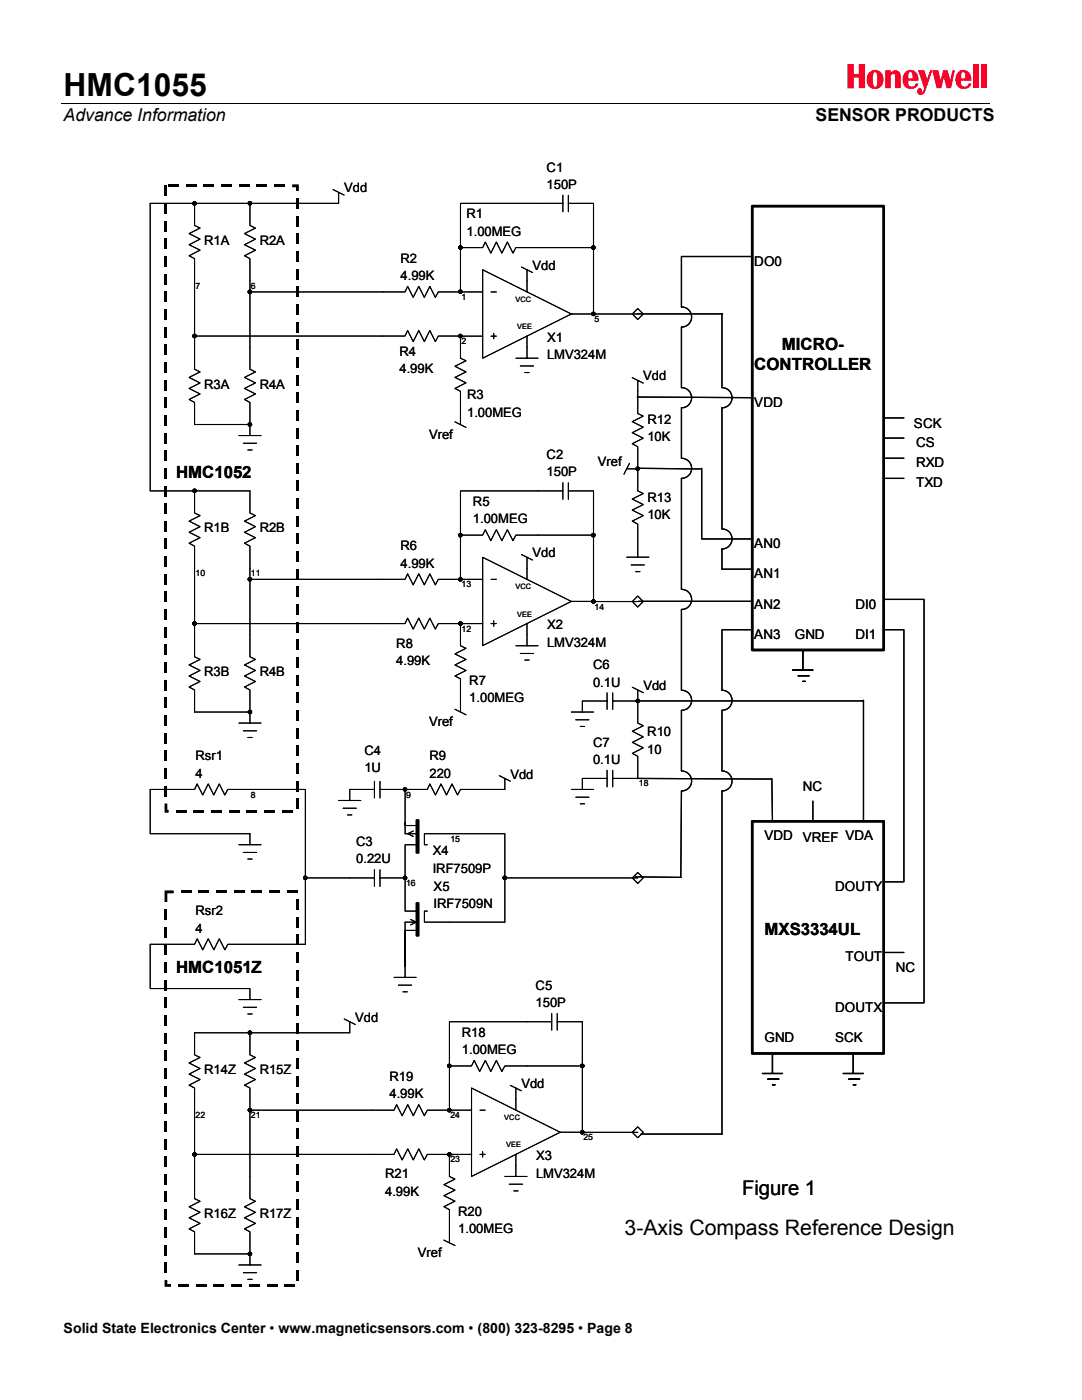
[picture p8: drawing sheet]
<svg xmlns="http://www.w3.org/2000/svg" width="216mm" height="279mm" viewBox="0 0 216 279" stroke-linecap="round" stroke-linejoin="round" font-family="sans-serif">
<g fill="#fc0128">
<path d="M181.7 13.9l.7 .2 .5 .5 .3 .6 .1 .9h-1.6v-.5h.4v-.8l-.2-.4h-.2z" fill-rule="evenodd"/>
<path d="M180.6 14.4l.4-.3 .7-.2v.5l-.3 .1-.1 .4v.8h.4v.4h-.4v.7a.79 .79 0 0 0 .8 .5 .79 .79 0 0 0 .6-.7l.5 .1a1.43 1.43 0 0 1-1.1 1h-.8a1.59 1.59 0 0 1-1.2-1.4v-1z" fill-rule="evenodd"/>
<path d="M173.3 14.6l.6-.5 .7-.2v.5l-.3 .2-.1 .6v1.6l.1 .4 .3 .1v.4l-.6-.1a1.52 1.52 0 0 1-1-1.3v-1z" fill-rule="evenodd"/>
<path d="M174.6 13.9l.3 .1a1.6 1.6 0 0 1 1.4 1.6v.6a1.84 1.84 0 0 1-1.3 1.5h-.4v-.4l.3-.1 .1-.6v-1.7l-.2-.4-.2-.1z" fill-rule="evenodd"/>
<path d="M169.1 12.8h1.3v2h.9v-2h1.3v4.8h-1.3v-2.1h-.9v2.1h-1.3z" fill-rule="evenodd"/>
<path d="M176.6 14h1.2l.1 .4 .5-.4h.5l.7 .4 .1 .5v2.7h-1.1v-2.6l-.2-.2h-.4l-.2 .2v2.6h-1.2z" fill-rule="evenodd"/>
<path d="M183.2 14h1.2l.6 1.8 .6-1.8h1.6l.5 2 .5-2h.9l.5 1.9 .4-1.9h.5l-.7 3.6h-.9l-.6-2.1-.5 2.1h-.9l-.9-3.6-1.6 4.6-.6 .4-.5-.1-.3-.4v-.5a.48 .48 0 0 1 .5-.5 .48 .48 0 0 1 .5 .4l-.1 .6 .2-.3a1.17 1.17 0 0 0 0-1.4z" fill-rule="evenodd"/>
<path d="M192.2 13.9a1.74 1.74 0 0 1 1.6 1.8v.4h-1.6v-.5h.4v-.8l-.1-.3-.3-.1z" fill-rule="evenodd"/>
<path d="M191 14.6l.7-.6 .5-.1v.5l-.3 .2-.1 .2v.9h.4v.4h-.4v.5a.77 .77 0 0 0 .7 .7 .77 .77 0 0 0 .8-.7l.5 .1a1.43 1.43 0 0 1-1.1 1h-.8a1.73 1.73 0 0 1-1.3-1.6l.1-.9z" fill-rule="evenodd"/>
</g>
<g fill="#fc0128">
<path d="M194.1 12.8h1.2v4.8h-1.2z"/>
<path d="M195.7 12.8h1.1v4.8h-1.1z"/>
</g>
<path d="M12.2 20.7h185.2" fill="none" stroke="#000" stroke-width=".2"/>
<g fill="none" stroke="#000" stroke-width=".21">
<path d="M66.5 37.8l2.2 1.1M67.6 38.4v2.2h-37.6v57.4h19.9v4.4l1.1 .5-2.2 1.1 2.2 1.1-2.2 1.1 2.2 1.1-2.2 1.1 1.1 .6v22.1l1.1 .5-2.2 1.1 2.2 1.1-2.2 1.1 2.2 1.1-2.2 1.1 1.1 .6v4.4M112.3 39v3.3M113.4 39v3.3M38.8 40.6v4.4l1.1 .5-2.2 1.1 2.2 1.1-2.2 1.1 2.2 1.1-2.2 1.1 1.1 .6v22.1l1.1 .5-2.2 1.1 2.2 1.1-2.2 1.1 2.2 1.1-2.2 1.1 1.1 .6v4.4M49.9 40.6v4.4l1.1 .5-2.2 1.1 2.2 1.1-2.2 1.1 2.2 1.1-2.2 1.1 1.1 .6v22.1l1.1 .5-2.2 1.1 2.2 1.1-2.2 1.1 2.2 1.1-2.2 1.1 1.1 .6v4.4M49.9 58.3h30.9l.5-1.1 1.1 2.1 1.2-2.1 1.1 2.1 1.1-2.1 1.1 2.1 .6-1h8.8v-4.5l17.7 8.9-17.7 8.8v-4.4h-4.4M91.9 49.4h4.4l.5-1.1 1.1 2.2 1.1-2.2 1.1 2.2 1.1-2.2 1.2 2.2 .5-1.1h15.5M91.9 49.4v8.8M96.3 58.3v8.8M98 58.3h1M104.1 53.3l2.2 1.1"/>
<path d="M105.2 53.8v4.5M112.3 40.6h-20.4v8.8M113.4 40.6h5v22M38.8 67.1h42l.5-1.1 1.1 2.2 1.2-2.2 1.1 2.2 1.1-2.2 1.1 2.2 .6-1.1h4.4v4.4l1.1 .5-2.2 1.1 2.2 1.1-2.2 1.1 2.2 1.1-2.2 1.1 1.1 .6v4.4M98 67.1h1M98.5 66.5v1.1M103 71.5h4.4M103.8 73h2.7M104.7 74.3h.9M105.2 67.1v4.4M114 62.7h13.3M126.2 75.4l2.2 1.1"/>
<path d="M127.3 61.6l1.1 1.1-1.1 1.1-1.1-1.1zM127.3 75.9v6.6l1.1 .5-2.2 1.1 2.2 1.1-2.2 1.1 2.2 1.2-2.2 1.1 1.1 .5v4.4M38.8 98v4.4l1.1 .5-2.2 1.1 2.2 1.1-2.2 1.1 2.2 1.1-2.2 1.1 1.1 .6v22.1l1.1 .5-2.2 1.1 2.2 1.1-2.2 1.1 2.2 1.1-2.2 1.1 1.1 .6v4.4h11.1M38.8 84.7h11.1v2.2M47.7 86.9h4.4M48.6 88.5h2.6M49.4 89.8h.9M90.8 84.2l2.2 1.1M91.9 82.5v2.2M112.3 98h-20.4v8.8M112.3 96.3v3.3M113.4 98h5v22"/>
<path d="M113.4 96.4v3.2M125.1 93.6h2.2v4.4l1.1 .5-2.2 1.1 2.2 1.1-2.2 1.1 2.2 1.1-2.2 1.1 1.1 .6v6.6M125.6 92.5l-1.1 2.1M49.9 115.6h30.9l.5-1.1 1.1 2.2 1.2-2.2 1.1 2.2 1.1-2.2 1.1 2.2 .6-1.1h4.4M91.9 115.6h4.4v-4.4l17.7 8.8-17.7 8.9v-4.5h-4.4M91.9 106.8h4.4l.5-1.1 1.1 2.2 1.1-2.2 1.1 2.2 1.1-2.2 1.2 2.2 .5-1.1h15.5M91.9 106.8v8.8M96.3 115.6v8.8M98 115.6h1M104.1 110.7l2.2 1.1M105.2 111.2v4.4M125.1 111.2h4.4"/>
<path d="M125.9 112.7h2.7M126.8 114.1h.9M127.3 118.9l1.1 1.1-1.1 1.1-1.1-1.1zM38.8 124.4h42l.5-1 1.1 2.2 1.2-2.2 1.1 2.2 1.1-2.2 1.1 2.2 .6-1.2h4.4M91.9 124.4v4.5l1.1 .5-2.2 1.1 2.2 1.1-2.2 1.1 2.2 1.1-2.2 1.1 1.1 .6v6.6M98 124.4h1M98.5 123.9v1.1M103 128.9h4.4M103.8 130.4h2.7M104.7 131.7h.9M105.2 124.4v4.5M114 120h13.3"/>
<path d="M121.1 139.9h-4.9v2.2M121.1 138.3v3.3M122.3 139.9h5M122.3 138.3v3.3M126.2 137.1l2.2 1.2M127.3 139.9v4.4l1.1 .5-2.2 1.1 2.2 1.2-2.2 1.1 2.2 1-2.2 1.2 1.1 .5v4.5h-5M127.3 137.7v2.2M47.7 144.3h4.4M48.6 145.8h2.6M49.4 147.2h.9M49.9 142.1v2.2M67.6 159.8h4.4"/>
<path d="M74.7 157.6h-4.9v2.2M74.7 155.9v3.3M75.8 155.9v3.3M80.8 157.6v7.2h2.2M90.8 141.6l2.2 1.1M99.6 154.8l2.2 1.1M100.7 155.4v2.2h-8.8l-.6 1.1-1.1-2.2-1.1 2.2-1.1-2.2-1.1 2.2-1.1-2.2-.5 1.1h-9.5M114 142.1h4.4M114 157.6h4.4M114.9 143.6h2.6M114.9 159.1h2.6M115.8 145h.8"/>
<path d="M121.1 155.4h-4.9v2.2M121.1 153.7v3.3M122.3 153.7v3.3M47.7 168.6h4.4M48.6 170.1h2.6M49.4 171.4h.9M49.9 168.6v-2.2h-19.9v-8.8h8.8l.5-1.1 1.1 2.2 1.2-2.2 1.1 2.2 1.1-2.2 1.1 2.2 .5-1.1h15.5v30.9h-15.5l-.5 1.1-1.1-2.2-1.1 2.2-1.1-2.2-1.2 2.2-1.1-2.2-.5 1.1h-8.8v8.8h19.9v2.2M60.9 175.2h13.8M68.5 161.3h2.6M69.3 162.6h.9M74.7 173.6v3.3M75.8 173.6v3.3"/>
<path d="M80.8 175.2v6.6h2.2M80.8 164.2v2.2h2.2M82.5 165.9l-1.1 .5 1.1 .5M83 168.6h-2.2v6.6h-5M85.3 168.6h-.6v-2.2h16v8.8M100.7 175.2v8.8h-16v-2.2h.6M100.7 175.2h26.6M115.8 160.4h.8M127.3 174.1l1.1 1.1-1.1 1.1-1.1-1.1zM47.7 199.5h4.4M78.6 195.1h4.4M79.5 196.6h2.6"/>
<path d="M80.4 197.9h.9M81.9 183.5l1.1 .5-1.1 .6M83 185.7h-2.2v7.2M83 184h-2.2v11.1M48.6 201h2.6M49.4 202.4h.9M49.9 206.1v4.4l1.1 .5-2.2 1.1 2.2 1.1-2.2 1.2 2.2 1-2.2 1.2 1.1 .5v4.5M68.7 203.4l2.2 1.1M69.8 203.9v2.2h-31v4.4l1.1 .5-2.2 1.1 2.2 1.1-2.2 1.2 2.2 1-2.2 1.2 1.1 .5v22.1l1.1 .5-2.2 1.1 2.2 1.1-2.2 1.1 2.2 1.1-2.2 1.1 1.1 .6v4.4h11.1M89.7 212.7h4.4l.5-1.1 1.1 2.2 1.1-2.2 1.1 2.2 1.1-2.2 1.1 2.2 .6-1.1h15.5M89.7 212.7v8.9M101.8 216.6l2.2 1.1"/>
<path d="M102.9 217.1v4.5M110.1 203.9h-20.4v8.8M110.1 202.3v3.3M111.2 203.9h5v22.1M111.2 202.3v3.3M38.8 230.4h39.8l.5-1.1 1.1 2.2 1.2-2.2 1.1 2.2 1.1-2.2 1.1 2.2 .6-1.1h4.4M49.9 221.6v17.6l1.1 .5-2.2 1.1 2.2 1.1-2.2 1.1 2.2 1.1-2.2 1.1 1.1 .6v4.4M49.9 221.6h28.7l.5-1.1 1.1 2.2 1.2-2.2 1.1 2.2 1.1-2.2 1.1 2.2 .6-1.1h4.4M89.7 221.6h4.4v-4.5l17.7 8.9-17.7 8.8v-4.4h-4.4M89.7 230.4v4.4l1.1 .5-2.2 1.1 2.2 1.1-2.2 1.1 2.2 1.1-2.2 1.1 1.1 .6v6.6M94.1 221.6v8.8M95.8 221.6h1"/>
<path d="M95.8 230.4h1M96.3 229.8v1.1M100.7 234.8h4.5M101.6 236.3h2.7M102.5 237.7h.9M102.9 230.4v4.4M111.8 226h15.5M127.3 224.9l1.1 1.1-1.1 1.1-1.1-1.1zM47.7 252.4h4.4M48.6 254h2.6M49.4 255.3h.9M49.9 250.2v2.2"/>
<path d="M88.6 247.5l2.2 1.1"/>
</g>
<g fill="#000" stroke="#000" stroke-width=".2">
<circle cx="38.8" cy="40.6" r=".33"/>
<circle cx="49.9" cy="40.6" r=".33"/>
<circle cx="91.9" cy="58.2" r=".34"/>
<circle cx="91.9" cy="49.4" r=".33"/>
<circle cx="91.9" cy="67.1" r=".34"/>
<circle cx="91.9" cy="67.1" r=".33"/>
<circle cx="118.4" cy="62.7" r=".33"/>
<circle cx="38.8" cy="98" r=".33"/>
<circle cx="49.9" cy="84.7" r=".34"/>
<circle cx="49.9" cy="84.7" r=".33"/>
<circle cx="127.2" cy="93.5" r=".33"/>
<circle cx="127.2" cy="93.6" r=".33"/>
<circle cx="91.9" cy="106.8" r=".34"/>
<circle cx="91.9" cy="115.6" r=".33"/>
<circle cx="91.9" cy="124.4" r=".34"/>
<circle cx="91.9" cy="124.4" r=".33"/>
<circle cx="118.4" cy="120" r=".34"/>
<circle cx="127.2" cy="139.9" r=".33"/>
<circle cx="127.3" cy="139.9" r=".33"/>
<circle cx="49.9" cy="142.1" r=".34"/>
<circle cx="49.9" cy="142.1" r=".33"/>
<circle cx="80.8" cy="157.5" r=".33"/>
<circle cx="80.8" cy="175.2" r=".33"/>
<circle cx="49.9" cy="206.1" r=".33"/>
<circle cx="89.7" cy="212.7" r=".33"/>
<circle cx="49.9" cy="221.6" r=".33"/>
<circle cx="89.7" cy="221.6" r=".33"/>
<circle cx="89.7" cy="230.4" r=".33"/>
<circle cx="116.2" cy="226" r=".33"/>
<circle cx="49.9" cy="250.2" r=".33"/>
</g>
<g fill="#000" stroke="#000" stroke-width=".21">
<path d="M83.1 163.6h.5v6.6h-.5z" fill-rule="evenodd"/>
<path d="M83.1 163.6h.5v6.6h-.5z" fill-rule="evenodd"/>
<path d="M83.1 180.2h.5v6.6h-.5z" fill-rule="evenodd"/>
<path d="M83.1 180.2h.5v6.6h-.5z" fill-rule="evenodd"/>
<circle cx="38.8" cy="40.6" r=".33"/>
<circle cx="49.9" cy="58.2" r=".34"/>
<circle cx="49.9" cy="58.2" r=".33"/>
<circle cx="49.9" cy="40.6" r=".33"/>
<circle cx="91.9" cy="58.2" r=".33"/>
<circle cx="91.9" cy="49.4" r=".33"/>
<circle cx="118.4" cy="49.4" r=".33"/>
<circle cx="38.8" cy="67.1" r=".33"/>
<circle cx="118.4" cy="62.6" r=".34"/>
<circle cx="118.4" cy="62.7" r=".33"/>
<circle cx="38.8" cy="98" r=".33"/>
<circle cx="49.9" cy="84.7" r=".33"/>
<circle cx="49.9" cy="115.6" r=".33"/>
<circle cx="91.9" cy="106.8" r=".34"/>
<circle cx="91.9" cy="115.6" r=".34"/>
<circle cx="91.9" cy="106.8" r=".33"/>
<circle cx="118.4" cy="106.8" r=".34"/>
<circle cx="118.4" cy="106.8" r=".33"/>
<circle cx="38.8" cy="124.4" r=".34"/>
<circle cx="38.8" cy="124.4" r=".33"/>
<circle cx="118.4" cy="120" r=".33"/>
<circle cx="49.9" cy="142.1" r=".33"/>
<circle cx="60.9" cy="175.2" r=".33"/>
<circle cx="100.7" cy="175.2" r=".33"/>
<circle cx="49.9" cy="206.1" r=".33"/>
<circle cx="89.7" cy="212.7" r=".33"/>
<circle cx="116.2" cy="212.7" r=".33"/>
<circle cx="38.8" cy="230.4" r=".33"/>
<circle cx="49.9" cy="221.6" r=".33"/>
<circle cx="89.7" cy="221.6" r=".33"/>
<circle cx="116.2" cy="226" r=".33"/>
<circle cx="116.2" cy="226" r=".34"/>
<circle cx="49.9" cy="250.2" r=".33"/>
</g>
<path d="M150.1 41.1h26.2v88.6h-26.2zM150.1 163.9h26.2v46.3h-26.2z" fill="none" stroke="#000" stroke-width=".5"/>
<g fill="none" stroke="#000" stroke-width=".25">
<path d="M150.1 51.2h-14.1v10.1a2.01 2.01 0 0 1 2 2 2.01 2.01 0 0 1-2 2v12.1a2.01 2.01 0 0 1 2 2 2.01 2.01 0 0 1-2 2v10.1a2.01 2.01 0 0 1 2 2 2.01 2.01 0 0 1-2 2v22.1a2.01 2.01 0 0 1 2 2 2.01 2.01 0 0 1-2 2v16.1a2.01 2.01 0 0 1 2 2.1 2.01 2.01 0 0 1-2 2v12a2.01 2.01 0 0 1 2 2.1 2.01 2.01 0 0 1-2 2l-.2 17M127.2 62.6h17M127.2 79.2l22.9 .2M144.1 62.6v14.8a2.01 2.01 0 0 1 2 2 2.01 2.01 0 0 1-2 2v24.1a2.01 2.01 0 0 1 2 2.1 2.01 2.01 0 0 1-2 2v4h6M127.4 93.5l12.4 .1M140 93.5v14.1h10.1M176.3 95.5h4.1M176.3 91.5h4.1M176.3 87.4h4.1M176.3 83.4h4.1M176.3 119.6h8.1v80.5h-8.1M127.4 120h22.7"/>
<path d="M127.5 139.9h44.8M150.1 125.7h-6v12a2.01 2.01 0 0 1 2 2.1 2.01 2.01 0 0 1-2 2v12a2.01 2.01 0 0 1 2 2.1 2.01 2.01 0 0 1-2 2v68.4h-16.2M158.2 133.7h4M159.3 134.9h2.1M160.2 129.7v4M160.2 136h.5M172.3 139.8v24.1M176.3 125.7h4.1v50.3h-4.1M127.2 155.4l26.8 .1 .1 8.4M162.2 159.9v4M126.8 175l9.2 .1M176.3 190.1h4.1"/>
<path d="M152.1 214.2h4M153.2 215.4h2.2M154.1 210.2v4M154.1 216.5h.5M168.3 214.2h4M169.4 215.4h2.1M170.3 216.5h.5M170.3 210.2v4"/>
</g>
<g fill="#000">
<path d="M32.9 37.1h.5v2h-.5zM33.6 36.8h2v.5h-2zM37.1 36.8h2.1v.5h-2.1zM40.7 36.8h2v.5h-2zM44.2 36.8h2v.5h-2zM47.7 36.8h2.1v.5h-2.1zM51.3 36.8h2v.5h-2zM54.8 36.8h2v.5h-2zM59.1 39.6h.5v2h-.5zM58.3 36.8h1.3v1.3h-.5v-1h.2v.2h-1zM32.9 40.6h.5v2h-.5zM32.9 44.1h.5v2.1h-.5z"/>
<path d="M32.9 47.7h.5v2h-.5zM32.9 51.2h.5v2h-.5zM32.9 54.7h.5v2h-.5zM32.9 58.2h.5v2.1h-.5zM59.1 57.2h.5v2h-.5zM59.1 53.7h.5v2h-.5zM59.1 50.2h.5v2h-.5zM59.1 46.7h.5v2h-.5zM59.1 43.1h.5v2.1h-.5zM32.9 61.8h.5v2h-.5zM32.9 65.3h.5v2h-.5zM32.9 68.8h.5v2h-.5z"/>
<path d="M32.9 72.3h.5v2h-.5zM32.9 75.9h.5v2h-.5zM32.9 79.4h.5v2h-.5zM59.1 78.4h.5v2h-.5zM59.1 74.8h.5v2.1h-.5zM59.1 71.3h.5v2h-.5zM59.1 67.8h.5v2h-.5zM59.1 64.3h.5v2h-.5zM59.1 60.8h.5v2h-.5zM32.9 82.9h.5v2h-.5zM32.9 86.4h.5v2h-.5zM32.9 89.9h.5v2.1h-.5z"/>
<path d="M32.9 93.5h.5v2h-.5zM32.9 97h.5v2h-.5zM59.1 99.5h.5v2h-.5zM59.1 96h.5v2h-.5zM59.1 92.5h.5v2h-.5zM59.1 88.9h.5v2h-.5zM59.1 85.4h.5v2h-.5zM59.1 81.9h.5v2h-.5zM32.9 100.5h.5v2h-.5zM32.9 104h.5v2h-.5zM32.9 107.6h.5v2h-.5zM32.9 111.1h.5v2h-.5z"/>
<path d="M32.9 114.6h.5v2h-.5zM32.9 118.1h.5v2h-.5zM59.1 117.1h.5v2h-.5zM59.1 113.6h.5v2h-.5zM59.1 110.1h.5v2h-.5zM59.1 106.5h.5v2.1h-.5zM59.1 103h.5v2h-.5zM32.9 121.6h.5v2.1h-.5zM32.9 125.2h.5v2h-.5zM32.9 128.7h.5v2h-.5zM32.9 132.2h.5v2h-.5zM32.9 135.7h.5v2h-.5z"/>
<path d="M32.9 139.3h.5v2h-.5zM59.1 138.3h.5v2h-.5zM59.1 134.7h.5v2h-.5zM59.1 131.2h.5v2h-.5zM59.1 127.7h.5v2h-.5zM59.1 124.2h.5v2h-.5zM59.1 120.6h.5v2.1h-.5zM32.9 142.8h.5v2h-.5zM32.9 146.3h.5v2h-.5zM32.9 149.8h.5v2h-.5zM32.9 153.3h.5v2.1h-.5zM32.9 156.9h.5v2h-.5z"/>
<path d="M59.1 159.4h.5v2h-.5zM59.1 155.9h.5v2h-.5zM59.1 152.3h.5v2.1h-.5zM59.1 148.8h.5v2h-.5zM59.1 145.3h.5v2h-.5zM59.1 141.8h.5v2h-.5zM32.9 160.4h.5v1.5h-.3v-.3h.5v.5h-.7zM32.9 177.7h1.7v.6h-1.5v-.3h.3v2h-.5zM35.1 161.6h2v.5h-2zM36.1 177.7h2.1v.6h-2.1zM38.7 161.6h2v.5h-2zM39.7 177.7h2v.6h-2z"/>
<path d="M42.2 161.6h2v.5h-2zM43.2 177.7h2v.6h-2zM45.7 161.6h2v.5h-2zM46.7 177.7h2v.6h-2zM49.3 161.6h2v.5h-2zM50.2 177.7h2.1v.6h-2.1zM52.8 161.6h2v.5h-2zM53.8 177.7h2v.6h-2zM56.3 161.6h2v.5h-2zM57.3 177.7h2v.6h-2zM59.1 179.5h.5v2h-.5zM32.9 181.5h.5v2h-.5z"/>
<path d="M32.9 185h.5v2.1h-.5zM32.9 188.6h.5v2h-.5zM32.9 192.1h.5v2h-.5zM32.9 195.6h.5v2h-.5zM32.9 199.1h.5v2.1h-.5zM59.1 197.1h.5v2h-.5zM59.1 193.6h.5v2h-.5zM59.1 190.1h.5v2h-.5zM59.1 186.6h.5v2h-.5zM59.1 183h.5v2h-.5zM32.9 202.7h.5v2h-.5zM32.9 206.2h.5v2h-.5z"/>
<path d="M32.9 209.7h.5v2h-.5zM32.9 213.2h.5v2h-.5zM32.9 216.8h.5v2h-.5zM59.1 218.3h.5v2h-.5zM59.1 214.7h.5v2.1h-.5zM59.1 211.2h.5v2h-.5zM59.1 207.7h.5v2h-.5zM59.1 204.2h.5v2h-.5zM59.1 200.6h.5v2.1h-.5zM32.9 220.3h.5v2h-.5zM32.9 223.8h.5v2h-.5zM32.9 227.3h.5v2h-.5z"/>
<path d="M32.9 230.8h.5v2.1h-.5zM32.9 234.4h.5v2h-.5zM32.9 237.9h.5v2h-.5zM59.1 239.4h.5v2h-.5zM59.1 235.9h.5v2h-.5zM59.1 232.4h.5v2h-.5zM59.1 228.8h.5v2h-.5zM59.1 225.3h.5v2h-.5zM59.1 221.8h.5v2h-.5zM32.9 241.4h.5v2h-.5zM32.9 244.9h.5v2h-.5zM32.9 248.5h.5v2h-.5z"/>
<path d="M32.9 252h.5v2h-.5zM32.9 255.5h.5v1h-.3v-.2h1v.5h-1.2zM35.6 256.3h2.1v.5h-2.1zM39.2 256.3h2v.5h-2zM42.7 256.3h2v.5h-2zM46.2 256.3h2v.5h-2zM49.8 256.3h2v.5h-2zM53.3 256.3h2v.5h-2zM56.8 256.3h2v.5h-2zM59.1 253.5h.5v2h-.5zM59.1 250h.5v2h-.5zM59.1 246.4h.5v2.1h-.5z"/>
<path d="M59.1 242.9h.5v2h-.5z"/>
</g>
<text font-size="6.3" x="12.7" y="19.3">HMC1055</text>
<text font-size="4.2" x="124.6" y="246.5">3-Axis Compass Reference Design</text>
<text font-size="4" x="148.1" y="238.4">Figure 1</text>
<g font-size="3.5">
<text x="12.7" y="24.1">Advance Information</text>
<text x="162.7" y="24.1">SENSOR PRODUCTS</text>
</g>
<g font-size="3.4">
<text x="156" y="69.8">MICRO-</text>
<text x="150.5" y="73.8">CONTROLLER</text>
<text x="35.1" y="95.5">HMC1052</text>
<text x="152.5" y="186.5">MXS3334UL</text>
<text x="35.1" y="194.1">HMC1051Z</text>
</g>
<text font-size="2.8" x="12.7" y="266.1">Solid State Electronics Center • www.magneticsensors.com • (800) 323-8295 • Page 8</text>
<g font-size="2.7">
<text x="150.5" y="53">DO0</text>
<text x="150.5" y="81.2">VDD</text>
<text x="182.4" y="85.4">SCK</text>
<text x="182.8" y="89.2">CS</text>
<text x="182.8" y="93.2">RXD</text>
<text x="182.8" y="97.3">TXD</text>
<text x="150.5" y="109.4">AN0</text>
<text x="150.5" y="115.4">AN1</text>
<text x="150.5" y="121.4">AN2</text>
<text x="170.7" y="121.4">DI0</text>
<text x="150.5" y="127.5">AN3</text>
<text x="158.6" y="127.5">GND</text>
<text x="170.7" y="127.5">DI1</text>
<text x="160.2" y="157.9">NC</text>
<text x="152.5" y="167.7">VDD</text>
<text x="160.2" y="167.9">VREF VDA</text>
<text x="166.7" y="177.8">DOUTY</text>
<text x="168.7" y="191.9">TOUT</text>
<text x="178.8" y="193.9">NC</text>
<text x="166.7" y="201.9">DOUTX</text>
<text x="152.5" y="208">GND</text>
<text x="166.7" y="208">SCK</text>
</g>
<g font-size="2.6">
<text x="109.1" y="34.2">C1</text>
<text x="68.7" y="38.4">Vdd</text>
<text x="109.1" y="37.7">150P</text>
<text x="93.1" y="43.6">R1</text>
<text x="93.1" y="47.1">1.00MEG</text>
<text x="40.7" y="48.9">R1A</text>
<text x="51.8" y="48.9">R2A</text>
<text x="79.9" y="52.4">R2</text>
<text x="106.3" y="53.9">Vdd</text>
<text x="79.9" y="55.9">4.99K</text>
<text x="79.7" y="71">R4</text>
<text x="109.2" y="68.3">X1</text>
<text x="109.2" y="71.7">LMV324M</text>
<text x="40.7" y="77.6">R3A</text>
<text x="51.8" y="77.6">R4A</text>
<text x="79.7" y="74.5">4.99K</text>
<text x="128.4" y="75.9">Vdd</text>
<text x="93.2" y="79.7">R3</text>
<text x="93.2" y="83.2">1.00MEG</text>
<text x="85.6" y="87.6">Vref</text>
<text x="129.2" y="84.6">R12</text>
<text x="129.2" y="88.1">10K</text>
<text x="109.1" y="91.6">C2</text>
<text x="109.1" y="95.1">150P</text>
<text x="119.3" y="93">Vref</text>
<text x="94.4" y="101">R5</text>
<text x="129.2" y="100.1">R13</text>
<text x="40.7" y="106.3">R1B</text>
<text x="51.8" y="106.3">R2B</text>
<text x="94.4" y="104.4">1.00MEG</text>
<text x="129.2" y="103.6">10K</text>
<text x="79.9" y="109.8">R6</text>
<text x="79.9" y="113.3">4.99K</text>
<text x="106.3" y="111.2">Vdd</text>
<text x="109.2" y="125.6">X2</text>
<text x="79.1" y="129.3">R8</text>
<text x="109.2" y="129.1">LMV324M</text>
<text x="40.7" y="134.9">R3B</text>
<text x="51.8" y="134.9">R4B</text>
<text x="79.1" y="132.7">4.99K</text>
<text x="93.6" y="136.7">R7</text>
<text x="118.3" y="133.6">C6</text>
<text x="118.3" y="137">0.1U</text>
<text x="128.4" y="137.7">Vdd</text>
<text x="93.6" y="140.2">1.00MEG</text>
<text x="85.6" y="145">Vref</text>
<text x="118.3" y="149">C7</text>
<text x="129.2" y="146.9">R10</text>
<text x="39" y="151.7">Rsr1</text>
<text x="39" y="155.2">4</text>
<text x="72.7" y="150.6">C4</text>
<text x="72.7" y="154.1">1U</text>
<text x="85.7" y="151.7">R9</text>
<text x="85.7" y="155.2">220</text>
<text x="101.8" y="155.4">Vdd</text>
<text x="118.3" y="152.5">0.1U</text>
<text x="129.2" y="150.4">10</text>
<text x="71.1" y="168.9">C3</text>
<text x="71.1" y="172.3">0.22U</text>
<text x="86.3" y="170.7">X4</text>
<text x="86.3" y="174.2">IRF7509P</text>
<text x="86.5" y="177.8">X5</text>
<text x="39" y="182.6">Rsr2</text>
<text x="86.5" y="181.3">IRF7509N</text>
<text x="39" y="186.1">4</text>
<text x="106.9" y="197.6">C5</text>
<text x="70.9" y="203.9">Vdd</text>
<text x="106.9" y="201">150P</text>
<text x="92.2" y="206.9">R18</text>
<text x="40.7" y="214.4">R14Z</text>
<text x="51.8" y="214.4">R15Z</text>
<text x="77.7" y="215.7">R19</text>
<text x="92.2" y="210.4">1.00MEG</text>
<text x="77.7" y="219.2">4.99K</text>
<text x="104" y="217.2">Vdd</text>
<text x="107" y="231.6">X3</text>
<text x="76.9" y="235.2">R21</text>
<text x="76.9" y="238.6">4.99K</text>
<text x="107" y="235">LMV324M</text>
<text x="40.7" y="243.1">R16Z</text>
<text x="51.8" y="243.1">R17Z</text>
<text x="91.4" y="242.6">R20</text>
<text x="83.4" y="250.9">Vref</text>
<text x="91.4" y="246.1">1.00MEG</text>
</g>
<g font-size="1.7">
<text x="39" y="57.6">7</text>
<text x="50.1" y="57.6">6</text>
<text x="92.1" y="59.9">1</text>
<text x="118.6" y="64.3">5</text>
<text x="92.1" y="68.7">2</text>
<text x="39" y="115">10</text>
<text x="50.1" y="115">11</text>
<text x="92.1" y="117.2">13</text>
<text x="118.6" y="121.7">14</text>
<text x="92.1" y="126.1">12</text>
<text x="50.1" y="159.2">8</text>
<text x="81" y="159.2">9</text>
<text x="127.5" y="157">18</text>
<text x="89.9" y="168">15</text>
<text x="81" y="176.8">16</text>
<text x="39" y="223.2">22</text>
<text x="50.1" y="223.2">21</text>
<text x="89.9" y="223.2">24</text>
<text x="116.4" y="227.6">25</text>
<text x="89.9" y="232">23</text>
</g>
<g font-size="1.5">
<text x="102.8" y="60.2">VCC</text>
<text x="103.2" y="65.7">VEE</text>
<text x="102.8" y="117.6">VCC</text>
<text x="103.2" y="123.1">VEE</text>
<text x="100.6" y="223.5">VCC</text>
<text x="101" y="229">VEE</text>
</g>
</svg>
